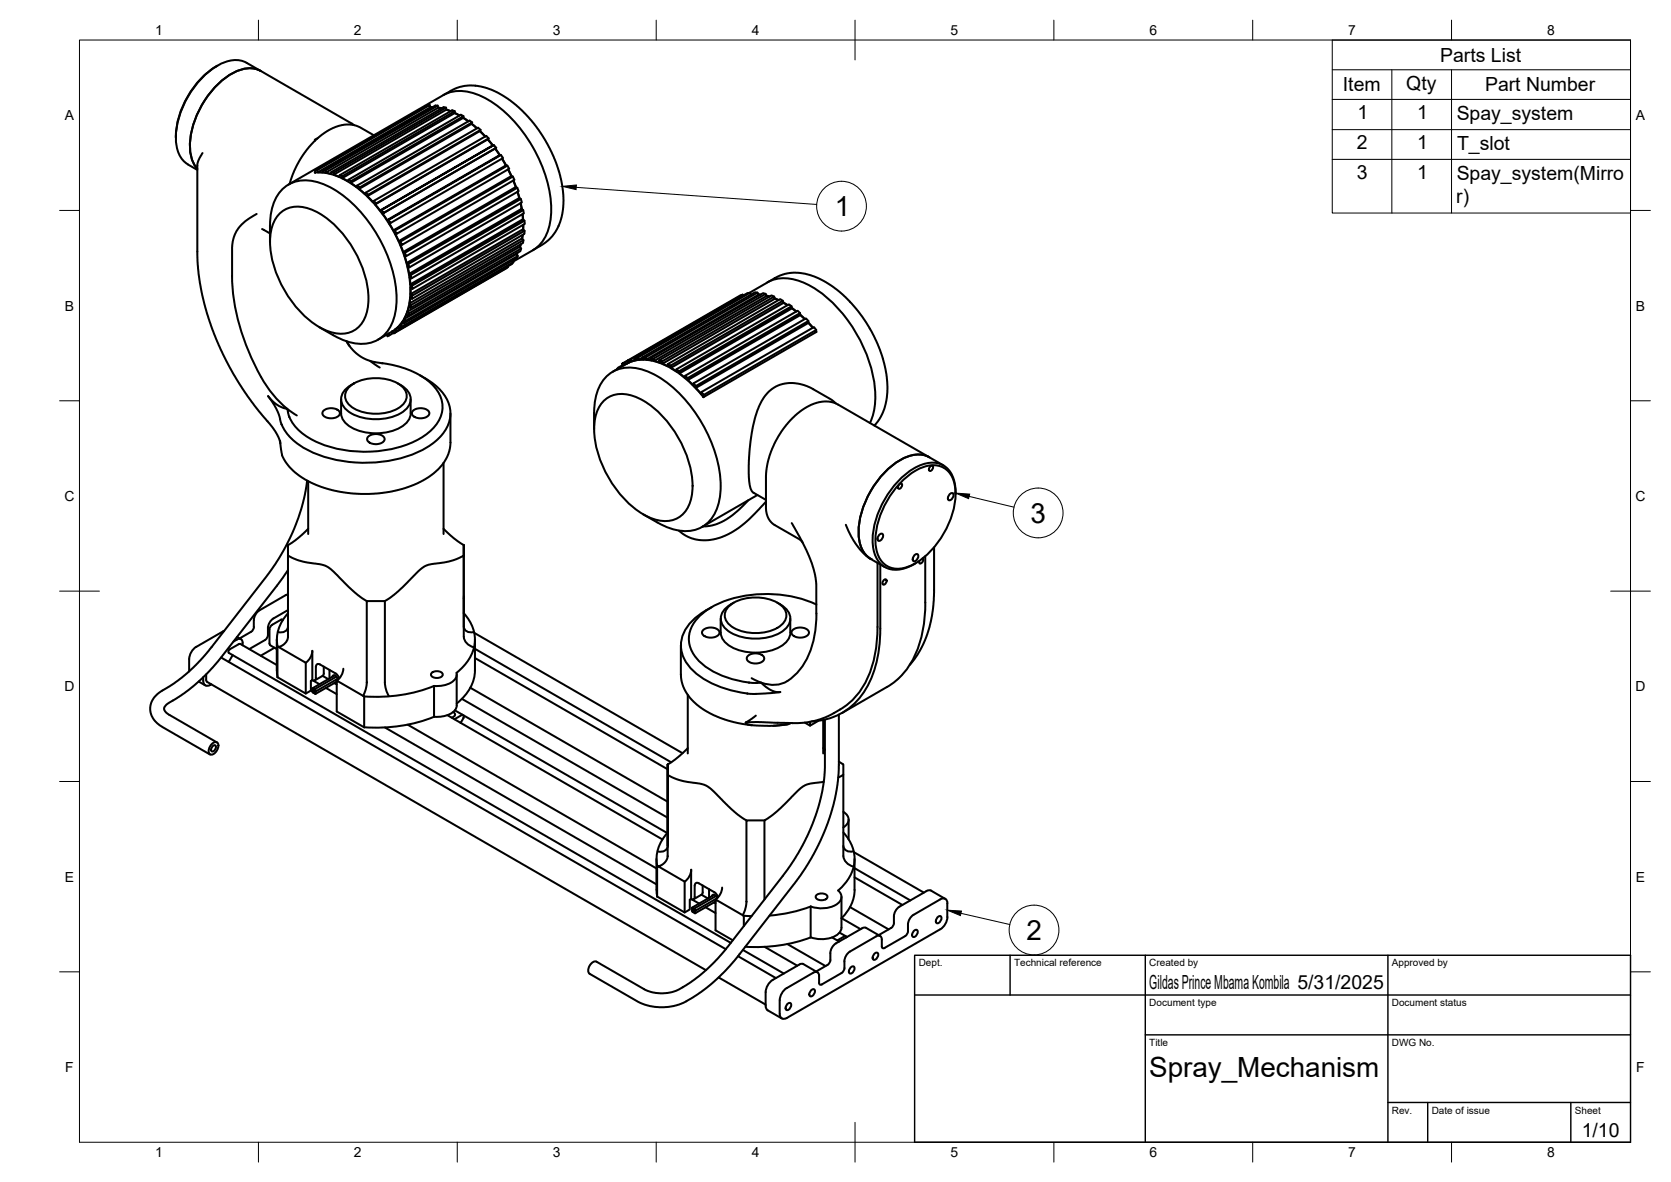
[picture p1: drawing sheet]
<svg xmlns="http://www.w3.org/2000/svg" width="420mm" height="297mm" viewBox="0 0 420 297" stroke-linecap="round" stroke-linejoin="round" font-family="sans-serif">
<!-- layer: Visible -->
<g fill="none" stroke="#000" stroke-width=".51">
<path d="M54.6 16.5a22.3 22.3 0 0 0-10.4 17.7M65.5 17.8a7.7 7.7 0 0 0-7.9 1.1 22.9 22.9 0 0 0-9.8 18.6 8.1 8.1 0 0 0 1.8 4.9M65.6 17.8l-3.6-2a8.1 8.1 0 0 0-8.5 1.4 22.7 22.7 0 0 0-9.2 18.6 6.8 6.8 0 0 0 3 5.5M65.6 17.8l23.4 13.7M44.2 34.2v.4M50.9 38.5l-.8 1.4-.5 1.4v22.9l.6 6.8 1.4 6.3 2.7 7.7 3.4 7.2 4.6 7.5 7 8.8 .8 1.5 .4 1.4M79.9 34.7l-.7 .4v.3M94 34l-3.6-2.1-2-.6-2.4 .1-1.7 .5-1.6 .8-3.2 2.4-2.9 3.3-2.2 3.7-1.6 4.1M108.1 26.4l.1 .6M108.2 27l-28.3 16.3M108.7 26.9l-.5 .1M108.8 26.9h-.6"/>
<path d="M110.1 26.6v.5l-28.2 16.3-.1-.5M110.1 27l1 .2M110.1 27.1l.9 .1M111.4 23.9a10.8 10.8 0 0 1 10.6 .7 35.1 35.1 0 0 1 16.2 23.6 17 17 0 0 1-1.5 12.1l-1.7 1.9-6 3.5M111.4 23.9l-38.9 22.5M111.6 23.8l3.3-1.7 2.8-.6 3 .2 3.3 1 3.7 2.1 3.4 2.9 3.2 3.4 2.9 4.3 2.1 4.1 1.6 4.7 .7 4.9-.1 3.7-.9 3.7-1.6 2.6-1.8 1.8-3.1 1.9M112.2 27.1v.5l-28.3 16.3v-.5M112.2 27.5l1.1 .4M112.2 27.6l1 .4M114.3 28.3l1.3 .7M114.3 28.4l1.2 .7M114.3 27.9v.5l-28.3 16.4 .1-.5"/>
<path d="M116.4 29.6l1.3 .9M116.5 29.5l1.3 1M116.5 29.2l-.1 .4-28.2 16.4 .1-.5M118.6 31.1l1.3 1.2M118.6 31.1l1.4 1.1M118.7 30.8l-.1 .3-28.3 16.4 .1-.4M120.6 33l1.4 1.3M120.7 32.9l1.3 1.4M120.8 32.6l-.2 .4-28.2 16.3 .2-.3M122.6 35l1.3 1.6M122.7 35l1.2 1.5M122.9 34.8l-28.6 16.6 .3-.3"/>
<path d="M124.2 36.5l.6 .7-28.3 16.3-.6-.7M124.5 37.3l1.1 1.7M124.5 37.3l1.2 1.7M124.8 37.2l-28.6 16.5 .3-.2M126 39l.5 .7-28.3 16.3-.5-.7M126.2 39.9l1 1.7M126.3 39.8l1 1.8M47.3 41.3l2.3 1.4M64.5 53.8l-2.8 1.8-1.9 1.9-1 2.2-.4 2.9a74.3 74.3 0 0 0 .2 11.3 54.9 54.9 0 0 0 10 25.3 22.1 22.1 0 0 0 6 5.2M65.9 57.6l2 1.1M70.3 53.7a7.4 7.4 0 0 1 8.6-.8 26.4 26.4 0 0 1 12.8 16 16 16 0 0 1-.2 11.4 6.6 6.6 0 0 1-8.6 3.1 23.3 23.3 0 0 1-12.2-11.9 20.5 20.5 0 0 1-2.2-14.9l.5-1.1zM79.2 42.8l.6-.1 28.3-16.3-.6 .1-28.3 16.3 .1 .5"/>
<path d="M79.3 43.3l-.1 .1a15.4 15.4 0 0 1 10.4 3.6 35.9 35.9 0 0 1 13.6 25.6 12.3 12.3 0 0 1-3.7 10.1l-1 .7 .3-.2M79.3 43.3v.1M79.8 42.7l.1 .6M81.2 42.8l.6 .1 28.3-16.3-.6-.1-28.3 16.3v.5h-1.3M83.3 43.3l.6 .1 28.3-16.3-.7-.2-28.2 16.4-.1 .4-1.3-.3M83.9 43.9l1.4 .6 .1-.5 28.3-16.3 .6 .2-28.2 16.4-.7-.3M86 44.8l1.4 .7 .2-.3 28.3-16.4 .6 .4-28.2 16.3-.7-.3M88.2 46l1.4 1 .2-.4 28.3-16.3 .6 .5-28.3 16.3-.6-.5M90.3 47.5l1.4 1.2 28.5-16.6 .6 .5-28.2 16.4-.7-.6M92.4 49.3l1.3 1.4 28.6-16.6 .6 .7-28.3 16.3-.6-.6M94.3 51.4l1.3 1.5M95.6 52.9l28.6-16.4z"/>
<path d="M96.2 53.7l1.1 1.6M97.3 55.3l28.3-16.3h.4l-28.3 16.3zM98.2 56l-.3 .2 1 1.7M98.9 57.9l28.3-16.3h.4l-28.3 16.3zM99.8 58.7l-.4 .1 .9 1.8M127.6 41.6l.4 .8-28.2 16.3-.5-.8M127.7 42.6l.8 1.7M127.8 42.5l.8 1.8M128.9 44.4l.4 .8-28.2 16.3-.4-.8M129 45.4l.7 1.6M129.1 45.3l.7 1.7M130.1 47.2l.3 .8-28.3 16.4-.3-.9"/>
<path d="M130.1 48.2l.4 1.6M130.2 48.2l.4 1.6M130.9 51.1l.3 1.4M130.9 51l.3 1.5M131 50l.2 .9-28.3 16.3-.2-.9M131.4 53.8l.1 1.3M131.4 59.1l-.1 .8M131.4 53.8l.1 1.4M131.5 59l-.2 1M131.5 56.5v1.1M131.6 52.8l.1 .8-28.3 16.4-.1-.9M131.6 56.5v1.2"/>
<path d="M131.9 55.5l.1 .8-28.3 16.3-.1-.8M131.9 58v.8l-28.3 16.3v-.8M67.9 60.8a23.9 23.9 0 0 1 1.1-10.2 8.3 8.3 0 0 1 10.3-5 26 26 0 0 1 13.7 10.6 32.9 32.9 0 0 1 6.6 20.6 9.8 9.8 0 0 1-6.2 9.3 12.1 12.1 0 0 1-9.6-1.9l-3.5-2M100.3 60.6l28.2-16.3 .4 .1-28.2 16.3zM101.1 61.5h-.4l.7 1.8M101.4 63.3l28.3-16.3 .4 .2-28.3 16.3zM102.1 64.4l-.4-.1 .6 1.8M102.3 66.1l28.2-16.3 .5 .2-28.3 16.3zM102.4 78.3l28.3-16.3 .3 .5-28.2 16.3zM102.5 67l.4 .2M102.5 67l.4 1.8M102.6 79.4l-.4-.4-.6 1.2"/>
<path d="M102.9 68.8l28.2-16.3 .5 .3-28.3 16.3zM103 76.2l28.3-16.3 .3 .5-28.3 16.3zM103.2 71.4l28.3-16.3 .4 .4-28.3 16.3zM103.2 73.9l28.3-16.3 .4 .4-28.3 16.3zM103.2 77.4l-.4-.4-.3 1.3M103.4 70l-.4-.3 .2 1.7M103.6 75.1l-.4-.4-.2 1.5M103.7 72.6l-.5-.3v1.6M127.7 66.9v.2l-28.2 16.3-.2-.5 1-.6M127.7 67.1l-28.7 16.7 .5-.4M128.9 65.5l.2 .4-28.3 16.3-.2-.5 1-.6M129.1 65.9l-.3 .4-28.3 16.4 .3-.5"/>
<path d="M130.1 63.6l-.2 .2M130.1 63.5l-.2 .4M130.2 64.3l-.3 .6-28.3 16.3 .3-.5M130.9 61.4l-.2 .6M131 61.4l-.2 .6M131 62.5l-.1 .6-28.3 16.3 .2-.6M131.6 60.4l-.1 .7-28.3 16.3 .1-.7M186.8 74l-.6 .2-28.3 16.3 .4 .5M186.9 74.2l-.1-.2-28.3 16.4-.6 .1M188.4 73.6l4.5-2.6a10.5 10.5 0 0 1 9.8 .3 33.1 33.1 0 0 1 15 17.2 25.7 25.7 0 0 1 1.9 15.4l-.9 2.4M188.5 73.6h-.5l-28.3 16.4 .3 .5-1.2 .3M188.8 74l-.3-.4-28.2 16.3-.6 .1"/>
<path d="M190.5 73.5h-.7l-28.2 16.3 .2 .5M190.7 74h.5M190.8 74l.3 .1M192.5 73.9l-.6-.2-28.3 16.3 .2 .6-1.3-.2M192.7 74.3l.8 .2M192.8 74.4l.6 .1M193.1 70.9l2.1-1.2 1.6-.7a14.2 14.2 0 0 1 11.9 2.6l3.9 3.1 2.3 2.5 1.8 2.2 3 5 1.3 2.9 .9 2.6 1 4.7 .2 2.4-.1 3-.6 2.5-.6 1.6-.7 1.2-1.2 1.6M194.6 74.5l-.6-.3-28.3 16.4 .2 .5-1.4-.4M194.8 75l1 .4M194.9 75.1l.8 .3M196.8 75.6l-.6-.4-28.3 16.3 .1 .6-1.4-.7M197 76l1 .7"/>
<path d="M197 76.1l1 .6M199 77l-.6-.5-28.3 16.3v.5l-1.4-.9M199.1 77.4l1.1 .9M199.1 77.5l1.1 .8M201.2 78.7l-.6-.6-28.3 16.3v.5l-1.5-1.1M201.2 79.1l1.2 1.1M201.2 79.2l1.1 1M87.1 85.8l1.6 2.2a10.9 10.9 0 0 0 7.5 3.3 20.1 20.1 0 0 1 13.5 6.6 7.3 7.3 0 0 1-1.3 10.3 24.8 24.8 0 0 1-17.1 5.3 25.6 25.6 0 0 1-15.5-4.8 10 10 0 0 1-3-3.9M87.2 85.8l.7 1.2M87.6 97.5a10.9 10.9 0 0 1 10.6-1.9 5.1 5.1 0 0 1 4.1 3.9 4.3 4.3 0 0 1-3.2 3.6 11.9 11.9 0 0 1-10.9-1 3 3 0 0 1-.6-4.6zM89 96.3a4.6 4.6 0 0 0-3.1 4.8 6.2 6.2 0 0 0 4.5 3.7 13.3 13.3 0 0 0 11.2-1.6 3.5 3.5 0 0 0 0-5.8l-1.6-1.1M93.1 90.7l2.4 1.7"/>
<path d="M97.3 84.1l.1 .4 .5-.2M98.5 83.4l-3.5 2M98.8 83.2l.2 .6M98.8 83.2l-.2 .1M99 83.6l-1.1 .7-.1-.5M100.2 82.1l.3 .6M100.2 82.1l-.9 .8M101.3 80.7l.3 .5M101.3 80.7l-.7 1M101.6 80.1l28.3-16.3 .3 .5-28.3 16.4zM105.6 94.3l1.4 .8M107 95.1a10.9 10.9 0 0 1 6.3 8.8 10.1 10.1 0 0 1-5.1 8 32.5 32.5 0 0 1-24 3.6 20.4 20.4 0 0 1-12.3-6.8l-1.1-2"/>
<path d="M155.5 92.4l-.3 .4M156.4 91.4l.3 .5M156.6 91.7l-1.1 .7 .2 .1M156.9 91.2l-.5 .2 1.6-.8-1.1 .6 .3 .4M158.3 91l-.7 .4M158.3 91l-.8 .4M159.8 90.2l-1 .6-.3-.4M161.6 89.8l.6 .1 28.3-16.4 .3 .5-28.3 16.4-.3-.5M161.6 89.8l-1 .6-.3-.5M161.8 90.3l-1.2 .1M163.6 90l.6 .2 28.3-16.3 .3 .5-28.3 16.3-.3-.5M165.7 90.6l.7 .3 28.2-16.4 .3 .6-28.3 16.3-.2-.5"/>
<path d="M167.9 91.5l.7 .4 28.2-16.3 .2 .5-28.3 16.3-.1-.5M170.1 92.8l.6 .5 28.3-16.3 .1 .5-28.3 16.3-.1-.5M172.3 94.4l.6 .6 28.3-16.3v.5l-28.3 16.3v-.5M174.4 96.3l.6 .7 28.3-16.3-.1 .5-28.2 16.3v-.5M176.9 99.3l-.1 .5M203.2 81l1.2 1.3M203.2 81.1l1.1 1.3M203.3 80.7l-.7-.7-28.2 16.3-.1 .5-1.4-1.3M205.1 83.5l.1-.6-28.3 16.4-.5-.8M205.2 83.2l.1 .2-28.4 16.4a23.6 23.6 0 0 0-13.5-9.3 8.9 8.9 0 0 0-5.9 .9l-3.5 2M205.2 82.9l-.5-.7-28.3 16.3-.1 .4-1.3-1.4M72.7 104.8l-.2-.9a1.15 1.15 0 0 0-1.3-1.4l-2.1-1.2-1.7-1.7 1.6 2.2 .8 1.6 1 3.3"/>
<path d="M72.7 104.8h.1M81.3 103.2l.9-.5 1.6-.1 1.2 .5 .4 .4v.5l-.4 .7-1.5 .4-1.3-.1-1-.6a.85 .85 0 0 1 .1-1.2zM85.8 100.3v3.5a5 5 0 0 0 4 4.3 13.2 13.2 0 0 0 12.1-1.5 3.7 3.7 0 0 0 1.4-2.8v-3.5M92.6 109.7l.7-.4 1-.2 1.3 .1 .8 .5a1.04 1.04 0 0 1 .2 1.1 1.04 1.04 0 0 1-1 .6l-1.5 .2-.8-.2-.7-.4a.82 .82 0 0 1 0-1.3zM103.8 103.2l.7-.4 1-.2 1.3 .1 .9 .5a1.1 1.1 0 0 1 .1 1.2 1.1 1.1 0 0 1-1.1 .6h-1.8l-1.2-.6a.85 .85 0 0 1 .1-1.2zM111.5 116.3v17.9M113.3 103.9v7.6l-.2 1.3-.7 2.1-1.4 2.1-2.5 2.3-3.4 2.1-3.2 1.2-4.2 1-4.9 .5-4.7-.1-5.2-1-4.7-1.7-2.3-1.3-1.6-1.2-2.3-2.5-1.1-1.9-.5-3.6M149.4 103.7v4.1M149.4 103.7a11.5 11.5 0 0 1 4.2-10 10.1 10.1 0 0 1 10.2 0 33.3 33.3 0 0 1 15.2 17.9 25.2 25.2 0 0 1 1.6 15.3 8.4 8.4 0 0 1-10.8 6.2l-3-1-1.5-.8M151.8 100.8a7.4 7.4 0 0 1 8.6-.8 26.4 26.4 0 0 1 12.8 16 16 16 0 0 1-.2 11.4 6.6 6.6 0 0 1-8.6 3.1 23.3 23.3 0 0 1-12.2-11.9 20.5 20.5 0 0 1-2.2-14.9l.5-1.1zM210.1 101.4l-1.1-1-4.6-2.7-3.1-1.2-1.7-.2h-1.7l-1.9 .4-1.4 .7a13.3 13.3 0 0 0-5.1 8.8l-.8 4.8-.4 3.9v4.1l.2 2.8 .3 1.1 .6 .9 3.2 1.8M233.7 114.9a8.1 8.1 0 0 0-8.5 1.5 22.7 22.7 0 0 0-9.3 18.6 6.8 6.8 0 0 0 3 5.4"/>
<path d="M233.7 114.9l-23.6-13.5-1.2-.4-1.5-.1-2.8 .6-3.1 1.6-2.7 2.4-2.8 3.7-1.9 3.7-1 3.1-.5 3.1v8.7l.4 1.9a4.5 4.5 0 0 0 1.8 2.2l6.1 3.6 .9 .8M233.7 114.9l3.5 2.1M233.9 117.2l.5-.2a.76 .76 0 0 1 .1 .9 .76 .76 0 0 1-.9 .4v-.6zM72.4 139.6l2.7 1.3 2.1 .5 3.6 .5 1.7 .7 6.7 6.3 3 2.2M77.2 120.8l-1 5.3-1.9 5.9-2.5 5.5-3.2 5.1-17.6 22.7-2.5 2.5-2.7 2.4-6 4.1a4.8 4.8 0 0 0 .7 8.2l12.3 7.1M77.5 132.9l-2.7 2.4-2.4 1.7v23M77.5 120.9v13.3M111.5 132.9l2.4 2.2 2.7 1.9M116.6 139.6v-2.6v20.4a1.78 1.78 0 0 0 2.5 1.4M161.8 129.3l3.5 2M188.2 125.7l-3.1 3-2.4 1.8-3 1.4-2.9 .4M190.4 124.4l-13.9 8"/>
<path d="M192.6 126.1l-4 4.2-2.4 2-2.5 1.6-2.9 1.3-2.8 .5-2.8-.1-2.3-.7-2.2-1.6M199.1 131.5l3.6 6.7 1.9 5 .6 3.3 .1 7.7M212.7 131.9l1.4 3.1 2.4 3.3 2.1 2 3.9 2.2M221.1 134.4l.8-.3a1.16 1.16 0 0 1-1.1 1.8 1 1 0 0 1 .3-1.5zM226.1 121.7l.5-.2a.76 .76 0 0 1 .1 .9 .76 .76 0 0 1-.9 .3v-.5zM227 120.7a10.6 10.6 0 0 1 9-3.7 5.8 5.8 0 0 1 4.2 5.7 21.5 21.5 0 0 1-11.3 19.5 5.6 5.6 0 0 1-8.1-2.6 15.4 15.4 0 0 1 1.3-11.9l2.2-3.7zM229.9 139.5l.8-.2a1.16 1.16 0 0 1-1 1.7 1 1 0 0 1 .2-1.5zM232.6 139.8l.1 11.6a26.9 26.9 0 0 1-5.5 17.8 15.9 15.9 0 0 1-4.1 3.4M234.9 137.5l-.1 13.2-.8 5.5-.8 3.1-1.2 2.8-1.3 2.4-2 2.6M238.8 124.2l.7-.3a1.16 1.16 0 0 1-1 1.8 1 1 0 0 1 .3-1.5zM240.3 124.1a7.4 7.4 0 0 0-3.5-7.4 7.6 7.6 0 0 0-7 1 23 23 0 0 0-10.4 18 7.2 7.2 0 0 0 3.5 7 7.8 7.8 0 0 0 7.3-1.1M56 158.7l-6.7 3.8a3.9 3.9 0 0 0-1.7 3.1v3.1"/>
<path d="M56.4 158.5l-.3 .2M63.8 157.6l-.2 .7-.5 .5-2.8 1.6M70.6 155.8l-2.1 1.2-.7 .9v3.8l.2 .4M70.6 155.7l.5 .1M71.8 149.6l-6.6 3.8-1 1a4.7 4.7 0 0 0-.4 3.2M72.4 153.3l-3.6 2.1-1 1.1a5.3 5.3 0 0 0-.5 3.4l-.6 .9M72.4 143.3l-2.8 3.9-16.2 20.6-2.6 2.7-2.4 2.1-2.9 2.2-3.2 1.9-1 1.1 .2 .9 1 .9 12 7M72.4 157.5a1.8 1.8 0 0 1-2.5 1.3M72.4 149.4l-.6 .2M72.4 154.1a9.4 9.4 0 0 0-2.6 8.3M96.8 151.1l3.3-2.5 5.1-5 1.3-1.1 1.4-.6 3.9-.6 2.1-.5 2.7-1.2v20.4M116.6 154.1a9.4 9.4 0 0 1-.7 14l-1.1 1a2.81 2.81 0 0 1-2.5 2.9l-1.8 .4h-1.4"/>
<path d="M116.6 149.8v.6M116.6 150.1v4M119.2 159l52.4 30.3M176.8 158.4l.9-.6 1.2-.1 1.1 .2 .7 .5a1.18 1.18 0 0 1-.1 1.3 1.18 1.18 0 0 1-1.1 .5l-1.8-.1-1-.6a.8 .8 0 0 1 .1-1.1zM178.9 152.6a13.3 13.3 0 0 0-7.5 7.9 9.1 9.1 0 0 0 4.3 9.3 26.1 26.1 0 0 0 12.1 4.5M181.2 155.5v3.5a5 5 0 0 0 4 4.2 13.2 13.2 0 0 0 12.1-1.5 3.7 3.7 0 0 0 1.4-2.7M183 152.6a10.9 10.9 0 0 1 10.7-1.9 5.1 5.1 0 0 1 4 3.9 4.3 4.3 0 0 1-3.1 3.6 11.9 11.9 0 0 1-10.9-1 3 3 0 0 1-.7-4.6zM183.8 151.9a3.8 3.8 0 0 0-2.2 5.1 9.4 9.4 0 0 0 7.8 3.5 11.1 11.1 0 0 0 8.4-2.8 3.4 3.4 0 0 0-.7-5.2l-.9-.6M184.5 151.5l-.7 .4M195.4 151.5l.8 .4M198.7 155.5v3.5M199.3 158.3l.9-.5 1.2-.1 1 .2 .8 .5a1.18 1.18 0 0 1-.1 1.3 1.18 1.18 0 0 1-1.1 .5l-1.8-.1-1-.6a.8 .8 0 0 1 .1-1.2z"/>
<path d="M205.3 151.9a30.8 30.8 0 0 0-26.4 .7 10.1 10.1 0 0 0-5.7 7.4 8.6 8.6 0 0 0 4 7.4 23.9 23.9 0 0 0 11.1 4.1M205.3 154.2a20.9 20.9 0 0 1-5.4 15.5 8.2 8.2 0 0 1-10.4 1l-.5-.3M220.6 141.4v16.1a27 27 0 0 1-5.1 17.2 22.3 22.3 0 0 1-8.6 5.8l-1.2 .4a37.3 37.3 0 0 1-11 .7l-4.1-.2-3.1 .2 2.6-1.8M221.3 141.9v16a26.6 26.6 0 0 1-5.6 18.1 16 16 0 0 1-11.6 5.3M222.2 145.8l.5-.2a.76 .76 0 0 1 .1 .9 .76 .76 0 0 1-.9 .3v-.5zM232 140.3a.82 .82 0 0 1 0 .9 .82 .82 0 0 1-.8 .3l-.1-.5M50 171.3l1.6 .9M51.1 170.2a1.68 1.68 0 0 0 .9 2.2l1.1-.4M51.8 169.5v1.4l.3 .4M52 171.4l125.5 72.4M55.6 165.2l126.9 73.3M58.5 164.6l-1 1.7"/>
<path d="M58.7 161.2l.9-.5a.86 .86 0 0 1 1-.1 .86 .86 0 0 1 .4 .9M59.6 160.1l1 .5M60 161.9l-2.2 1.3-.3 .2-.1 .6 126.3 72.9M60 161.9h.5l9.1 5.2M61 161.6v.6M66.7 160.8l-4 2.3M68 162.2l1.6 .9M69 162.8l-3.4 2M69.6 160.7v7.8l.2 1.7M69.8 162.4l.1 .1M69.8 162.4v7.8M72.4 160l-.1 .8-.7 .9-.8 .6-.9 .2 7 4"/>
<path d="M72.4 160h.1M76.9 166.5v7.8M76.9 166.5l1.2-1.3 .4-1.7v7.4l-.3 .2v2.5l-1.3 .7-7.1-4.1M78.7 173.5l-.2 .1M79 173.5h-.1M79 174.1h-.1M79.2 173.8h-.2M79.4 167.6v2.8M79.4 170.4l-.2 .6-.7-.1 1.8 1M79.4 167.6l.1-.4 .4-.3 .6 .1 3.9 2.2 .5 .5 .4 .8M81.1 169.8l1.4 .9M81.2 169.8l-2.1 1.2"/>
<path d="M81.4 167.5v1.7l-.2 .6M81.9 172.9l2.8 1.5M82.8 168.3v2.2M83.6 170.1l.1-.3a.91 .91 0 0 1 .9 .1 .91 .91 0 0 1 .4 .9M84.1 171.7l.6 .3M84.1 169.7l-5.6 3.3M84.4 171.5h.3M84.6 170.1l-5.6 3.2M84.7 171.3l-5.4 3.1M84.7 171l6.7 3.9M84.7 171v7.8l6.9 4v-7.8M84.9 170.6l-5.6 3.2"/>
<path d="M86.3 168.1l-.5 1.6-1.1 1.3M91.4 174.9l.2 .1M92.2 171.5l-.2 1.7-.6 1.7M92.2 171.5v-20.4h4.6v20.4M92.2 171.5h.1M96.8 171.5l.3 1.8 .7 1.6M108.5 169.1a1.95 1.95 0 0 1 2.8 .3 1.29 1.29 0 0 1-1.7 1 .9 .9 0 0 1-.9-.3 .9 .9 0 0 1-.2-1zM109.1 172.4a39.3 39.3 0 0 1-17.5 2.6M112.5 179.7l54.1 31.3M114 178.9a.73 .73 0 0 1 .4 .9 .73 .73 0 0 1-.8 .5M114.4 178.5l53.4 30.8M114.8 169.5l.1 7.8a3.9 3.9 0 0 1-3.9 2.8h-1.9v-7.7"/>
<path d="M116.1 175.6l51.8 29.9M116.2 179.6l-1.9 1.1M116.6 179.8v.6l-.8 1.2M116.6 160a3 3 0 0 0 2.5 2.7M118.3 172.8l49.6 28.7M119.4 160.7v7.8a10.9 10.9 0 0 1-4.6 8.3M119.4 163.1l49.4 28.5M119.4 165.4l48.5 27.9M171.2 162.2l.1 8.8 .8 2.3 1.8 2.6 3.1 2.5 3.4 1.8 4.1 1.3 4.6 .8M172.9 174.6v14.7M187.9 165l.8-.6 1-.2 1.3 .1 1 .7a1.25 1.25 0 0 1-1.4 1.7h-1.1l-1.2-.4-.5-.7zM188.3 171.5l1.5 .1a2.27 2.27 0 0 1 2.6 .9l2 1.2 1.8 .2-5.8 .5-2.6-.1"/>
<path d="M210.9 179.6v13.8l-.3 3.7-.7 3.8-1 3.7-2.4 6.3-2.5 4.8-2.8 4.4-15.4 20-3.5 4-3.9 3.6-4.8 3.3-3 1.5-3.6 .6-2.9-.2-3-.8-12.8-7.4M223.1 172.6l-11.3 6.6M53.3 186.9a.9 .9 0 0 1 1.6 0 2.28 2.28 0 0 1-1.9 2.7 1.51 1.51 0 0 1 0-2.3zM53.5 187.5l.6-.2a1.02 1.02 0 0 1-.8 1.5l-.2-.4zM96.8 182.8l68.3 39.4M102.5 182.1l62.6 36.1M109.1 180.1a39.3 39.3 0 0 1-17.5 2.7M115.8 181.6h.1M167.9 194.7l2.7 1.3 2.1 .5 3.6 .5 1.6 .6 1.6 1.3 4.7 4.7 3.5 2.6M172.9 188l-2.5 2.3-2.5 1.8M187.5 181.6l.3 .4 .8 .2 4.5 .2 4.8-.3 1-.4M197.9 182l-3.5 .4"/>
<path d="M203.7 181.4v1l-1.3-.8M205.7 181.2l-2 1.2M207 188l.4 .4M207 181v8.3M207.1 196.5l-3.5 .4-1.7 .7-6.6 6.3-3.1 2.3v19.8M207.4 180.9v12.1l-.4 4.5-1.3 5.6-2.4 6.4-2.6 4.8-2.7 4.2-14.8 19.2-2.9 3.4-3.8 3.6-3.9 2.9-2.5 1.4-1.5 .4-1.9 .2-2.5-.2-1.9-.6-12.3-7.1a2.02 2.02 0 0 0-1.7 3M210.9 191.4l1.1 .7v23M212 194.7l-1.2 .7M165.1 215.9v7.7M165.4 217.6h-.2v7.7l6.9 4 1.3-.7v-2.5l.4-.2M165.4 214a1.78 1.78 0 0 0 2.5-1.5v-20.4v23M167.9 215.1l-.2 .8-.5 .8-.9 .7-.9 .2 6.7 4"/>
<path d="M167.9 215.1h.1M167.9 209.2a9.4 9.4 0 0 0-2.6 8.3M192.2 206.2h-4.5v20.4M212.1 204a2.11 2.11 0 0 1 1.3 2 2.11 2.11 0 0 1-1.3 1.9M212.1 212.6a1.8 1.8 0 0 0 2.5 1.3M212.1 215.1a3.1 3.1 0 0 0 2.5 2.7M212.1 209.2a9.3 9.3 0 0 1-.3 13.6l-1 1a2.07 2.07 0 0 1 .8 2 2.07 2.07 0 0 1-1.5 1.6 7.9 7.9 0 0 1-6.3 .4M213.4 206v5M214.7 214.2l17.6 10.1M214.9 218.2l14 8.1M214.9 215.9v7.7M165.1 223.6l.2 1.7"/>
<path d="M172.1 221.6v7.7M172.2 221.6l1.1-1.4 .5-1.6v7.3M173.8 225.9l2 1.2M174.2 228.6l-.2 .1M174.4 228.6h-.1M174.4 229.2h-.1M174.6 228.9l-.1 .1M175.7 222l3.9 2.2M175.7 222l-.6-.1-.4 .3-.1 3.6-.5 .2-.3-.1M176.4 224.8l1.6 1M176.4 224.8l-2 1.2M176.7 222.5v1.7l-.3 .6"/>
<path d="M177.4 228l2.5 1.5M178.3 223.5v2.1M179 225.2l.1-.3a.93 .93 0 0 1 1.2 .8l-5.5 3.2M179.5 226.8l.4 .2M179.6 224.9l-5.6 3.2M179.6 224.2l.6 .5 .4 .8M179.8 226.6h.1M179.9 226l7 4.1 .6-2.2 .2-1.3M179.9 226.6l-5.1 2.9M179.9 226v7.8l4.3 2.5M180 225.2l-5.5 3.2M181.6 223l-.5 1.7-1.2 1.3"/>
<path d="M186.8 238.7l10.3 6M186.9 230.1l.1 .1v2.5M187.1 230.1l1.9 .1M187.7 226.6h.1M192.3 237.9l8.2 4.8M198 237.2l9.6 5.6M203.8 227.8v7.8M203.9 227.8a37.4 37.4 0 0 1-10.4 2.3M205.2 225a1.95 1.95 0 0 1 2.9 .2 1.29 1.29 0 0 1-1.8 1 .9 .9 0 0 1-.9-.2 .9 .9 0 0 1-.2-1zM209.2 235.6l1.8 1M211.1 234.4l1.9 1.1M211.6 225.4v7.7a3.5 3.5 0 0 1-3.4 2.7l-2.2 .2-2.2-.5a39.1 39.1 0 0 1-16.4 2.4"/>
<path d="M212.5 235.2l-2 1.1M212.8 235.4v.2M213.7 228l9.7 5.6M214.9 220.5l12 6.9M214.9 223.6a10.1 10.1 0 0 1-3.3 7.2l4.8 2.7M216.8 233.3l-6.6 3.8-1 1a4.6 4.6 0 0 0-.4 3.2M216.8 233.3l.5-.2 .5 .1 3.5 2M219.8 239.7l.8-.3a1.16 1.16 0 0 1-1 1.8 1 1 0 0 1 .2-1.5zM221.7 236.1a.86 .86 0 0 0-.4-.9 .86 .86 0 0 0-1 .1l-6.6 3.8-1 1.1a5.3 5.3 0 0 0-.4 3.4l-.7 .9-4.9 2.9M224.8 230.3l-.1 2-.4 .7-3.4 2M226.2 227.8l-1 1.1-.4 1.4M227.6 235.3l-5.4 3-.4-.2-.1-2"/>
<path d="M229.8 234l.8-.3a1.16 1.16 0 0 1-1.1 1.7 1 1 0 0 1 .3-1.4zM235.7 230.5l.8-.3a1.16 1.16 0 0 1-1 1.8 1 1 0 0 1 .2-1.5zM237.7 225.9l-3.5-2.1-.6-.1-7.4 4.1M238.2 227v3.5M238.2 227a1.08 1.08 0 0 0-.5-1.1 1.08 1.08 0 0 0-1.3 .1l-6.7 3.9-1 1a5.3 5.3 0 0 0-.4 3.5l-.7 .8M238.2 230.5a3.9 3.9 0 0 1-1.8 3l-38.6 22.3a1.09 1.09 0 0 1-1.2 .1 1.09 1.09 0 0 1-.5-1.1l-.1-3.4a4 4 0 0 1 1.8-3.1l6.7-3.9a.87 .87 0 0 1 1-.1 .87 .87 0 0 1 .5 .9v2.1l.4 .2 .3-.1M180.7 245.6l11.8 6.9M185.6 240.3l9.5 5.5M194.3 246.3a4 4 0 0 0-1.8 3l.2 4.2 .3 .4 3.6 2M198 252.3l.7-.2a1.16 1.16 0 0 1-1 1.7 1 1 0 0 1 .3-1.5zM202 242.3l3.5 2M202 242.3l-.4-.1-.6 .2-6.7 3.9"/>
<path d="M203.9 248.9l.8-.3a1.16 1.16 0 0 1-1 1.8 1 1 0 0 1 .2-1.5zM208.1 242.5l-2.9 1.6M208.8 241.2l-.2 .7-.5 .6M213.9 243.2l.8-.3a1.16 1.16 0 0 1-1 1.7 1 1 0 0 1 .2-1.4z"/>
<circle cx="78.7" cy="173.9" r=".23"/>
<circle cx="78.7" cy="173.3" r=".23"/>
<circle cx="79.2" cy="173.5" r=".23"/>
<circle cx="79.2" cy="174.1" r=".23"/>
<circle cx="174.2" cy="228.3" r=".23"/>
<circle cx="174.2" cy="228.9" r=".23"/>
<circle cx="174.7" cy="228.6" r=".23"/>
<circle cx="174.7" cy="229.2" r=".23"/>
</g>
<circle cx="218.9" cy="140.5" r=".25" fill="#000"/>
<!-- layer: BORDER -->
<g fill="none" stroke="#000" stroke-width=".25">
<path d="M20 10.1h390v276.9h-390zM65 5.1v5M115 5.1v5M165 5.1v5M215 5.1v10M265 5.1v5M315 5.1v5M365 5.1v5M15 52.9h5M410 52.9h5M15 100.7h5M410 100.7h5"/>
<path d="M15 148.6h10M405 148.6h10M15 196.4h5M410 196.4h5M15 244.2h5M410 244.2h5M65 287v5M115 287v5M165 287v5M215 282.1v9.9M265 287v5M315 287v5"/>
<path d="M365 287v5"/>
</g>
<!-- layer: TITLEBLOCK -->
<path d="M230 240.1h180v46.9h-180zM230 250h180M254 240.1v9.9M288 240.1v46.9M349 240.1v46.9M288 260.1h122M349 277.1h61M359 277.1v9.9M395 277.1v9.9" fill="none" stroke="#000" stroke-width=".36"/>
<!-- layer: Parts Lists -->
<path d="M335 10.1h75v43.4h-75zM335 17.5h75M350 17.5v36M365 17.5v36M335 25h75M335 32.6h75M335 40.1h75" fill="none" stroke="#000" stroke-width=".25"/>
<!-- layer: Balloons -->
<g fill="none" stroke="#000" stroke-width=".25">
<circle cx="211.6" cy="51.8" r="6.3"/>
<circle cx="261" cy="128.9" r="6.3"/>
<circle cx="260" cy="233.7" r="6.3"/>
</g>
<!-- layer: 0 -->
<path d="M141.4 46.8l3.5-.3-.1 1.2zM240.3 123.9l3.5 .3-.3 1.1zM238.2 228.7l3.5 .2-.2 1.2z" fill="#000" stroke="#000" stroke-width=".25"/>
<path d="M144.9 47.1l60.5 4.3M243.7 124.7l11.3 2.8M241.6 229.5l12.3 2.8" fill="none" stroke="#000" stroke-width=".25"/>
<g font-size="7">
<text x="209.9" y="54.3">1</text>
<text x="259.1" y="131.4">3</text>
<text x="258.1" y="236.2">2</text>
<text x="289" y="270.6">Spray_Mechanism</text>
</g>
<g font-size="4.9">
<text x="362.1" y="15.5">Parts List</text>
<text x="337.7" y="23">Item</text>
<text x="353.6" y="22.5">Qty</text>
<text x="373.4" y="23">Part Number</text>
<text x="341.3" y="29.9">1</text>
<text x="356.3" y="29.9">1</text>
<text x="366.3" y="30">Spay_system</text>
<text x="341.2" y="37.5">2</text>
<text x="356.3" y="37.5">1</text>
<text x="366.4" y="37.6">T_slot</text>
<text x="341.1" y="45">3</text>
<text x="356.3" y="45">1</text>
<text x="366.3" y="45.1">Spay_system(Mirro</text>
<text x="366.2" y="51">r)</text>
<text x="289" y="248.5">Gildas Prince Mbama Kombila 5/31/2025</text>
<text x="397.7" y="285.7">1/10</text>
</g>
<g font-size="3.5">
<text x="39" y="8.8">1</text>
<text x="89" y="8.8">2</text>
<text x="139" y="8.8">3</text>
<text x="189" y="8.8">4</text>
<text x="239" y="8.8">5</text>
<text x="289" y="8.8">6</text>
<text x="339" y="8.8">7</text>
<text x="389" y="8.8">8</text>
<text x="16.3" y="30.2">A</text>
<text x="411.3" y="30.2">A</text>
<text x="16.3" y="78">B</text>
<text x="411.3" y="78">B</text>
<text x="16.2" y="125.9">C</text>
<text x="411.2" y="125.9">C</text>
<text x="16.2" y="173.7">D</text>
<text x="411.2" y="173.7">D</text>
<text x="16.3" y="221.6">E</text>
<text x="411.3" y="221.6">E</text>
<text x="16.4" y="269.4">F</text>
<text x="411.4" y="269.4">F</text>
<text x="39" y="290.8">1</text>
<text x="89" y="290.8">2</text>
<text x="139" y="290.8">3</text>
<text x="189" y="290.8">4</text>
<text x="239" y="290.8">5</text>
<text x="289" y="290.8">6</text>
<text x="339" y="290.8">7</text>
<text x="389" y="290.8">8</text>
</g>
<g font-size="2.5">
<text x="231" y="242.9">Dept.</text>
<text x="255" y="242.9">Technical reference</text>
<text x="289" y="242.9">Created by</text>
<text x="350" y="242.9">Approved by</text>
<text x="289" y="252.8">Document type</text>
<text x="350" y="252.8">Document status</text>
<text x="289" y="262.9">Title</text>
<text x="350" y="262.9">DWG No.</text>
<text x="350" y="279.9">Rev.</text>
<text x="360" y="279.9">Date of issue</text>
<text x="396" y="279.9">Sheet</text>
</g>
</svg>
